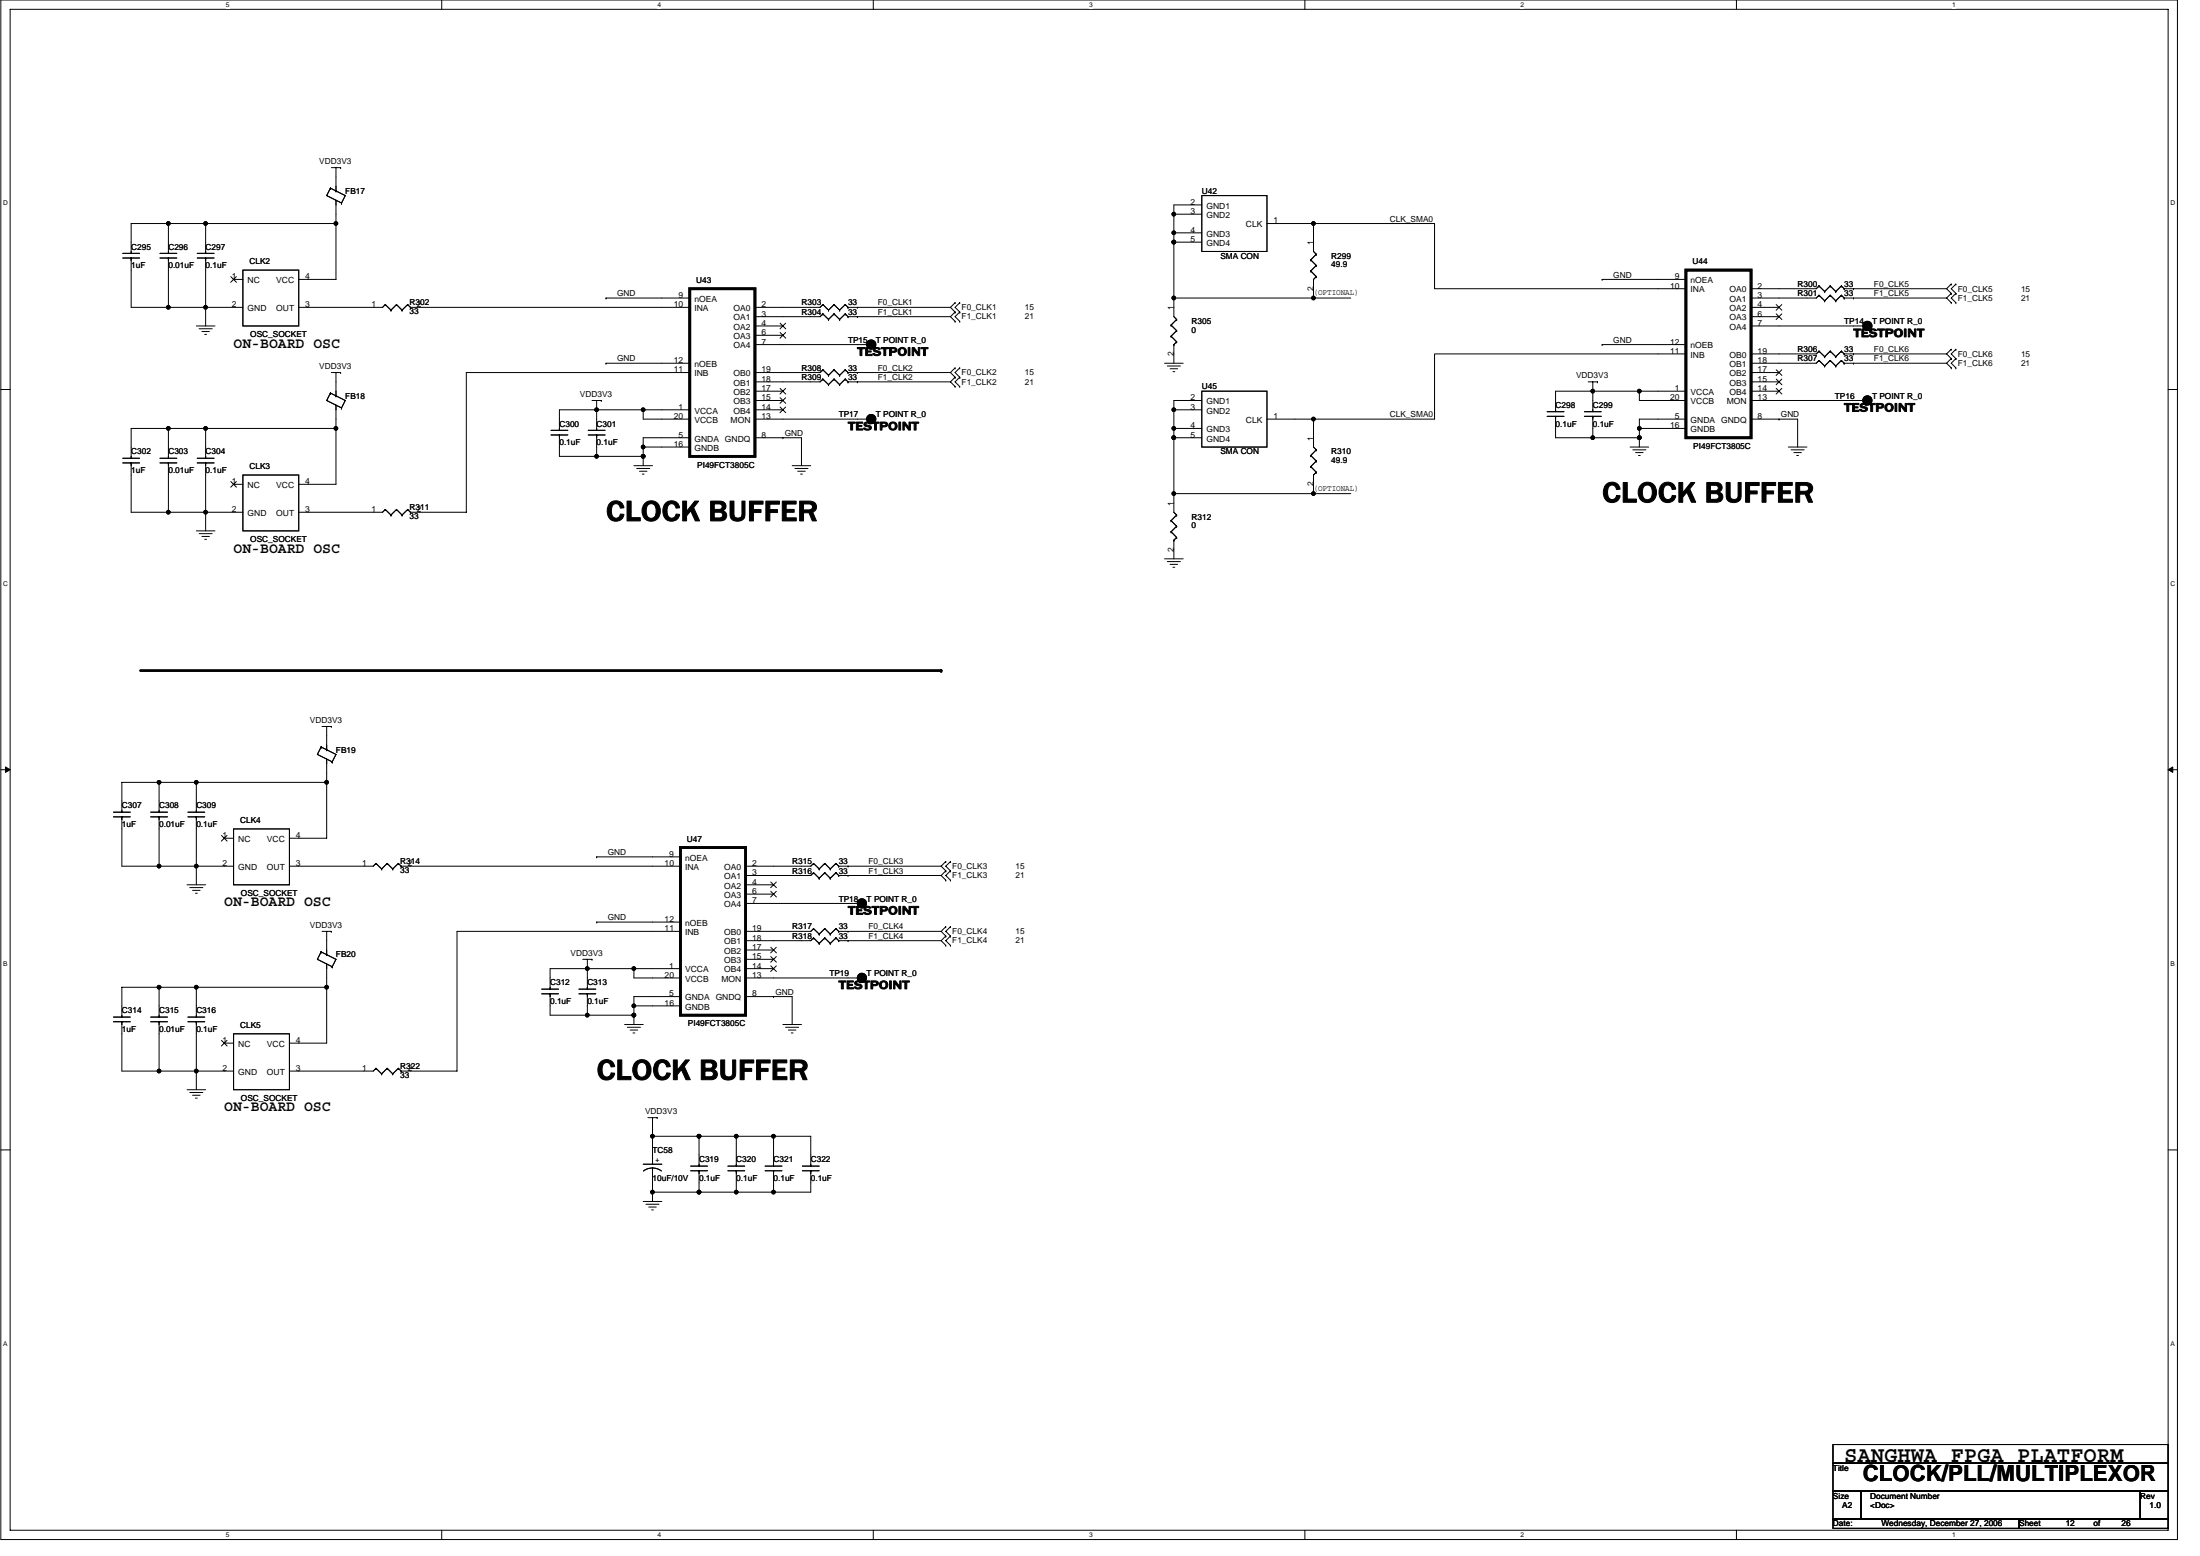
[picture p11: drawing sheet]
<svg xmlns="http://www.w3.org/2000/svg" width="420mm" height="297mm" viewBox="0 0 420 297" stroke-linecap="round" stroke-linejoin="round" font-family="sans-serif">
<path d="M.2 0h415.7v293.9h-415.7zM1.9 1.8h412.2v290.3h-412.2z" fill="none" stroke="#000" stroke-width=".19"/>
<g fill="#fff">
<path d="M43.1 .2h.7v1.4h-.7z"/>
<path d="M43.1 292.3h.7v1.4h-.7z"/>
</g>
<path d="M84.4 0v1.8M84.4 292.1v1.8" fill="none" stroke="#000" stroke-width=".19"/>
<g fill="#fff">
<path d="M125.6 .2h.7v1.4h-.7z"/>
<path d="M125.6 292.3h.7v1.4h-.7z"/>
</g>
<path d="M166.8 0v1.8M166.8 292.1v1.8" fill="none" stroke="#000" stroke-width=".19"/>
<g fill="#fff">
<path d="M208 .2h.7v1.4h-.7z"/>
<path d="M208 292.3h.7v1.4h-.7z"/>
</g>
<path d="M249.2 0v1.8M249.2 292.1v1.8" fill="none" stroke="#000" stroke-width=".19"/>
<g fill="#fff">
<path d="M290.4 .2h.7v1.4h-.7z"/>
<path d="M290.4 292.3h.7v1.4h-.7z"/>
</g>
<path d="M331.6 0v1.8M331.6 292.1v1.8" fill="none" stroke="#000" stroke-width=".19"/>
<g fill="#fff">
<path d="M372.8 .2h.7v1.4h-.7z"/>
<path d="M372.8 292.3h.7v1.4h-.7z"/>
<path d="M.6 38.1h.9v1.4h-.9z"/>
<path d="M414.5 38.1h.9v1.4h-.9z"/>
<path d="M.6 110.6h.9v1.5h-.9z"/>
<path d="M414.5 110.6h.9v1.5h-.9z"/>
</g>
<path d="M.2 74.4h1.7M414.1 74.4h1.8" fill="none" stroke="#000" stroke-width=".19"/>
<g fill="#fff">
<path d="M.6 183.2h.8v1.4h-.8z"/>
<path d="M414.5 183.2h.9v1.4h-.9z"/>
</g>
<path d="M.2 146.9h1.7M414.1 146.9h1.8" fill="none" stroke="#000" stroke-width=".19"/>
<path d="M1 146.4l.9 .5-.9 .5zM414.1 146.9l.9-.5v1z" fill="#000" stroke="#000" stroke-width=".19"/>
<g fill="#fff">
<path d="M.6 255.8h.8v1.4h-.8z"/>
<path d="M414.5 255.8h.9v1.4h-.9z"/>
</g>
<g fill="none" stroke="#000" stroke-width=".19">
<path d="M63.1 35.9h.1M63.1 35.9l2.8 1.4-.7 1.5M63.1 35.9l-.7 1.4 2.8 1.5M63.3 32h1.8M64.2 38.2v4.5M64.2 32v4.4M64.2 36.4h.1M65.1 32h.1M65.2 38.8h.1M229.5 39.1h-5.3v1.8M229.5 37.3h12.5v10.7h-12.5zM23.4 49.3h3.3"/>
<path d="M23.4 48.4h3.3M25.1 49.3v9.4h7.1M25.1 49.3h.1M30.6 49.3h3.2M30.6 48.4h3.2M32.2 58.7h.1M32.2 49.3v9.4M32.2 42.7h-7.1v5.7M32.2 42.7h.1M32.2 42.7h7.1M32.2 42.7v5.7M32.2 49.3h.1"/>
<path d="M32.2 58.7h7.1M37.7 49.3h3.2M37.7 48.4h3.2M39.3 49.3v9.4M39.3 42.7h.1M39.3 58.7h.1M39.3 42.7v5.7M39.3 58.7h7.1M39.3 49.3h.1M39.3 58.7v3.5M39.3 42.7h24.9M44.1 52.8l1.1 1.1"/>
<path d="M44.6 53.3h1.8M45.1 52.8l-1 1.1M46.4 51.6h10.7v10.6h-10.7zM64.2 42.7v10.6h-7.1M73.6 58.1l-.5 .6h-16M73.6 58.1h.1M73.6 58.1l1.1 1.1M74.7 59.2h.1M75.7 58.1h.1M75.7 58.1l-1 1.1M75.7 58.1l1.1 1.1M76.8 59.2h.1"/>
<path d="M77.9 58.1h.1M77.9 58.1l-1.1 1.1M77.9 58.1l.5 .6M78.4 58.7h53.3M78.4 58.7h.1M115.7 56.9h.1M115.7 56.9h16M157.2 59.9l-.6 .6h-12.4M157.2 58.1l-.6 .6h-12.4M157.2 58.1h.1M157.2 59.9h.1M157.2 58.1l1 1.1"/>
<path d="M157.2 59.9l1 1.1M158.2 59.2h.1M159.3 58.1h.1M159.3 59.9h.1M159.3 58.1l-1.1 1.1M159.3 58.1l1 1.1M159.3 59.9l-1.1 1.1M159.3 59.9l1 1.1M160.3 59.2h.1M161.4 58.1h.1M161.4 59.9h.1M161.4 58.1l-1.1 1.1"/>
<path d="M161.4 58.1l.6 .6M161.4 59.9l-1.1 1.1M161.4 59.9l.6 .6M162 58.7h.1M162 58.7h19.5M163.7 58.7h.1M181.5 58.7l.9 .9M182.4 57.8h.1M182.4 59.6h.1M182.4 57.8l-.9 .9M182.4 59.6l-.9 .9M183.3 59.6h.1"/>
<path d="M183.3 57.8h.1M183.3 57.8l-.9 .9 .9 .9M183.3 59.6l-.9 .9 .9 .8M224.2 46.2h.1M224.2 56.9h.1M224.2 40.9h.1M224.2 56.9v3.6l.5 .5M224.2 40.9v16M224.2 40.9h5.3M224.2 44.4h5.3M224.2 46.2h5.3M242 42.7h8.9"/>
<path d="M250.3 49.6h.1M250.3 51.7h.1M250.3 49.6l1.1 1.1M250.3 51.7l1.1 1.1M250.9 42.7v5.3l.5 .5M250.9 53.3v3.6h-26.7M250.9 56.9h.1M250.9 42.7h.1M250.9 42.7h23.1v12.4h48M250.9 53.3h.1M250.9 56.9h7.1M251.4 48.5h.1"/>
<path d="M251.4 50.7h.1M251.4 52.8h.1M251.4 48.5l-1.1 1.1M251.4 50.7l-1.1 1M251.4 52.8l-.5 .5M306 53.3h.1M306 53.3h16M334.4 58.7h5.4M339.2 58.1l1.1 1.1M339.2 59.9l1.1 1.1M340.3 58.1l-1.1 1.1M340.3 59.9l-1.1 1.1"/>
<path d="M347.4 56.4l-.5 .5h-12.5M347.4 54.6l-.5 .5h-12.5M347.4 54.6h.1M347.4 56.4h.1M347.4 54.6l1.1 1M347.4 56.4l1.1 1M348.5 55.6h.1M348.5 57.4h.1M349.5 54.6h.1M349.5 56.4h.1M349.5 54.6l-1 1M349.5 54.6l1.1 1"/>
<path d="M349.5 56.4l-1 1M349.5 56.4l1.1 1M350.6 55.6h.1M350.6 57.4h.1M351.7 54.6h.1M351.7 56.4h.1M351.7 54.6l-1.1 1M351.7 54.6l.5 .5M351.7 56.4l-1.1 1M351.7 56.4l.5 .5M352.2 55.1h.1M352.2 56.9h.1"/>
<path d="M352.2 56.9h19.6M352.2 55.1h19.6M354 56.9h.1M354 55.1h.1M371.8 55.1l.8 .9M371.8 56.9l.8 .9M372.6 54.2h.1M372.6 56h.1M372.6 57.8h.1M372.6 54.2l-.8 .9M372.6 56l-.8 .9M373.5 56h.1"/>
<path d="M373.5 54.2h.1M373.5 57.8h.1M373.5 54.2l-.9 .9 .9 .9M373.5 56l-.9 .9 .9 .9M37.5 62.2h3.6M38 62.8h2.5M38.6 63.3h1.4M39.1 63.8h.3M63.1 75h.1M63.1 75l2.8 1.5-.7 1.4M63.1 75l-.7 1.5 2.8 1.4M63.3 71.1h1.8"/>
<path d="M64.2 77.3v4.5M64.2 71.1v4.5M64.2 75.6h.1M65.1 71.1h.1M65.2 77.9h.1M113.1 76.5h1.7M114 78.2h.1M114 78.2v3.9M114 78.2h-7.2v3.9M114 76.5v1.7M114 78.2h17.7M114.8 76.5h.1"/>
<path d="M115.7 69.3h.1M115.7 69.3h16M122.8 78.2v1.8h8.9M122.8 78.2h.1M131.7 71.1h-42.6v26.7h-10.7M144.2 65.8h21.3M144.2 78.2h5.3M144.2 74.7h5.3M144.2 76.5h5.3M144.2 62.2h5.3M144.2 64h5.3M149 61.7l1.1 1.1"/>
<path d="M149 63.5l1.1 1.1M149 74.1l1.1 1.1M149 75.9l1.1 1.1M149 77.7l1.1 1.1M150 61.7l-1 1.1M150 63.5l-1 1.1M150 74.1l-1 1.1M150 75.9l-1 1.1M150 77.7l-1 1.1M157.2 72.4l-.6 .5h-12.4M157.2 70.6l-.6 .5h-12.4M157.2 72.4h.1"/>
<path d="M157.2 70.6h.1M157.2 72.4l1 1M157.2 70.6l1 1M158.2 73.4h.1M158.2 61h.1M158.2 71.6h.1M159.3 72.4h.1M159.3 70.6h.1M159.3 72.4l-1.1 1M159.3 72.4l1 1M159.3 70.6l-1.1 1M159.3 70.6l1 1"/>
<path d="M160.3 73.4h.1M160.3 61h.1M160.3 71.6h.1M161.4 72.4h.1M161.4 70.6h.1M161.4 72.4l-1.1 1M161.4 72.4l.6 .5M161.4 70.6l-1.1 1M161.4 70.6l.6 .5M162 72.9h.1M162 60.5h.1M162 71.1h.1"/>
<path d="M162 60.5h19.5M162 72.9h19.5M162 71.1h19.5M163.7 60.5h.1M163.7 72.9h.1M163.7 71.1h.1M181.5 71.1l.9 .9M181.5 60.5l.9 .8M181.5 72.9l.9 .9M182.4 70.2h.1M182.4 72h.1M182.4 61.3h.1"/>
<path d="M182.4 73.8h.1M182.4 70.2l-.9 .9M182.4 72l-.9 .9M183.3 72h.1M183.3 70.2h.1M183.3 61.3h.1M183.3 73.8h.1M183.3 70.2l-.9 .9 .9 .9M183.3 72l-.9 .9 .9 .9M222.4 69.3h3.6M222.9 69.9h2.5M223.5 70.4h1.4"/>
<path d="M223.7 62.1h.1M223.7 64.2h.1M223.7 62.1l1 1M223.7 64.2l1 1.1M224 71h.4M224.2 65.8v3.5M224.2 78.2h.1M224.2 65.8h.1M224.2 78.2h5.3M224.2 78.2v16M224.7 61h.1M224.7 63.1h.1"/>
<path d="M224.7 65.3h.1M224.7 61l-1 1.1M224.7 63.1l-1 1.1M224.7 65.3l-.5 .5M229.5 76.5h-5.3v1.7M229.5 74.7h12.5v10.6h-12.5zM295.5 79.5h3.2M295.5 78.6h3.2M297.1 79.5v4.1h7.1M297.1 79.5h.1M302.6 79.5h3.2M302.6 78.6h3.2"/>
<path d="M303.3 72.9h1.8M304.2 74.7h.1M304.2 74.7v3.9M304.2 74.7h-7.1v3.9M304.2 79.5v4.1M304.2 72.9v1.8M304.2 79.5h.1M304.2 74.7h17.8M305.1 72.9h.1M306 65.8h.1M306 65.8h16M313.1 74.7v1.8h8.9"/>
<path d="M313.1 74.7h.1M322 67.6h-48v12.4h-23.1M334.4 62.2h21.4M334.4 76.5h21.4M334.4 60.5h5.4M334.4 72.9h5.4M334.4 71.1h5.4M334.4 74.7h5.4M339.2 70.6l1.1 1.1M339.2 72.4l1.1 1M339.2 74.1l1.1 1.1M340.3 70.6l-1.1 1.1"/>
<path d="M340.3 72.4l-1.1 1M340.3 74.1l-1.1 1.1M347.4 68.8l-.5 .5h-12.5M347.4 67l-.5 .6h-12.5M347.4 67h.1M347.4 68.8h.1M347.4 67l1.1 1.1M347.4 68.8l1.1 1.1M348.5 68.1h.1M348.5 69.9h.1M349.5 67h.1M349.5 68.8h.1"/>
<path d="M349.5 67l-1 1.1M349.5 67l1.1 1.1M349.5 68.8l-1 1.1M349.5 68.8l1.1 1.1M350.6 68.1h.1M350.6 69.9h.1M351.7 67h.1M351.7 68.8h.1M351.7 67l-1.1 1.1M351.7 67l.5 .6M351.7 68.8l-1.1 1.1M351.7 68.8l.5 .5"/>
<path d="M352.2 67.6h.1M352.2 69.3h.1M352.2 69.3h19.6M352.2 67.6h19.6M354 69.3h.1M354 67.6h.1M371.8 67.6l.8 .9M371.8 69.3l.8 .9M372.6 66.7h.1M372.6 68.5h.1M372.6 70.2h.1M372.6 66.7l-.8 .9"/>
<path d="M372.6 68.5l-.8 .8M373.5 68.5h.1M373.5 66.7h.1M373.5 70.2h.1M373.5 66.7l-.9 .9 .9 .9M373.5 68.5l-.9 .8 .9 .9M23.4 88.4h3.3M23.4 87.5h3.3M25.1 88.4v9.4h7.1M25.1 88.4h.1M30.6 88.4h3.2M30.6 87.5h3.2"/>
<path d="M32.2 81.8h7.1M32.2 81.8h.1M32.2 81.8h-7.1v5.7M32.2 88.4v9.4M32.2 97.8h.1M32.2 81.8v5.7M32.2 88.4h.1M32.2 97.8h7.1M37.7 88.4h3.2M37.7 87.5h3.2M39.3 81.8h.1M39.3 88.4v9.4"/>
<path d="M39.3 97.8h.1M39.3 97.8h7.1M39.3 81.8v5.7M39.3 88.4h.1M39.3 81.8h24.9M39.3 97.8v3.5M44.1 91.9l1.1 1.1M44.6 92.5h1.8M45.1 91.9l-1 1.1M46.4 90.7h10.7v10.6h-10.7zM64.2 81.8v10.7h-7.1M73.6 97.3l-.5 .5h-16"/>
<path d="M73.6 97.3h.1M73.6 97.3l1.1 1M74.7 98.3h.1M75.7 97.3h.1M75.7 97.3l-1 1M75.7 97.3l1.1 1M76.8 98.3h.1M77.9 97.3h.1M77.9 97.3l-1.1 1M77.9 97.3l.5 .5M78.4 97.8h.1M105.2 83h3.2"/>
<path d="M105.2 82.1h3.2M106.8 83v4.1h7.2M106.8 83h.1M112.3 83h3.3M112.3 82.1h3.3M114 87.1h.1M114 83v4.1M114 83h.1M114 87.1h8.8M121.1 88.9h3.5M121.6 89.4h2.5M122.1 90h1.5"/>
<path d="M122.7 90.5h.3M122.8 85.3h.1M122.8 87.1h.1M122.8 85.3v1.8M122.8 85.3h8.9M122.8 87.1v1.8M131.7 83.6h-8.9v1.7M144.2 83.6h8.9v5.3M144.2 80h21.3M149.5 83.6h.1M151.3 88.9h3.5M151.8 89.4h2.5"/>
<path d="M152.3 90h1.5M152.9 90.5h.3M223.7 99.4h.1M223.7 99.4l1 1.1M224.2 83.6h.1M224.2 94.2h.1M224.2 94.2v3.6l.5 .5M224.2 81.8h5.3M224.2 83.6h5.3M224.7 98.3h.1M224.7 98.3l-1 1.1M242 80h8.9"/>
<path d="M250.3 87h.1M250.3 89.1h.1M250.3 87l1.1 1M250.3 89.1l1.1 1M250.9 80v5.3l.5 .6M250.9 90.7v3.5h-26.7M250.9 94.2h.1M250.9 80h.1M250.9 90.7h.1M250.9 94.2h7.1M251.4 85.9h.1M251.4 88h.1"/>
<path d="M251.4 90.1h.1M251.4 85.9l-1.1 1.1M251.4 88l-1.1 1.1M251.4 90.1l-.5 .6M304.2 83.6h.1M304.2 83.6h8.9M311.3 85.3h3.6M311.8 85.9h2.5M312.4 86.4h1.4M312.9 87h.4M313.1 83.6h.1M313.1 81.8h.1"/>
<path d="M313.1 81.8v1.8M313.1 81.8h8.9M313.1 83.6v1.7M322 80h-8.9v1.8M334.4 80h8.9v5.3M339.8 80h.1M341.5 85.3h3.6M342.1 85.9h2.5M342.6 86.4h1.4M343.1 87h.4M37.5 101.3h3.6M38 101.9h2.5"/>
<path d="M38.6 102.4h1.4M39.1 103h.3M222.4 106.7h3.6M222.9 107.2h2.5M223.5 107.7h1.4M223.7 101.5h.1M223.7 101.5l1 1.1M224 108.3h.4M224.2 103.1v3.6M224.2 103.1h.1M224.7 100.5h.1M224.7 102.6h.1"/>
<path d="M224.7 100.5l-1 1M224.7 102.6l-.5 .5M61.5 138.7h1.8M62.4 138.7v4.4M63.3 138.7h.1M21.7 155.9h3.2M21.7 155h3.2M23.3 155.9v9.5h7.1M23.3 155.9h.1M28.8 155.9h3.2M28.8 155h3.2M30.4 155.9v9.5"/>
<path d="M30.4 149.4h-7.1v5.6M30.4 149.4h.1M30.4 149.4h7.1M30.4 149.4v5.6M30.4 155.9h.1M35.9 155.9h3.2M35.9 155h3.2M37.5 155.9v9.5M37.5 149.4h.1M37.5 149.4v5.6M37.5 155.9h.1M37.5 149.4h24.9"/>
<path d="M42.3 159.5l1.1 1.1M43.4 159.5l-1.1 1.1M44.6 158.2h10.7v10.7h-10.7zM61.3 142.6h.1M61.3 142.6l2.9 1.4-.8 1.4M61.3 142.6l-.7 1.4 2.8 1.4M62.4 144.9v4.5M62.4 149.4v10.6h-7.1M62.4 143.1h.1M63.4 145.4h.1M30.4 165.4h.1M30.4 165.4h7.1"/>
<path d="M35.7 168.9h3.6M36.2 169.4h2.5M36.8 170h1.4M37.3 170.5h.4M37.5 165.4h.1M37.5 165.4h7.1M37.5 165.4v3.5M42.8 160h1.8M61.5 177.8h1.8M62.4 177.8v4.4M63.3 177.8h.1M71.8 164.8l-.5 .6h-16"/>
<path d="M71.8 164.8h.1M71.8 164.8l1.1 1.1M72.9 165.9h.1M73.9 164.8h.1M73.9 164.8l-1 1.1M73.9 164.8l1.1 1.1M75 165.9h.1M76.1 164.8h.1M76.1 164.8l-1.1 1.1M76.1 164.8l.5 .6M76.6 165.4h53.4M76.6 165.4h.1"/>
<path d="M114 176h.1M114 163.6h.1M114 176h16M114 163.6h16M130 177.8h-42.7v26.7h-10.7M142.4 172.5h21.3M142.4 168.9h5.3M142.4 170.7h5.3M147.2 168.4l1.1 1.1M147.2 170.2l1.1 1M148.3 168.4l-1.1 1.1M148.3 170.2l-1.1 1"/>
<path d="M155.4 179l-.6 .6h-12.4M155.4 177.3l-.6 .5h-12.4M155.4 166.6l-.6 .5h-12.4M155.4 164.8l-.6 .6h-12.4M155.4 177.3h.1M155.4 179h.1M155.4 164.8h.1M155.4 166.6h.1M155.4 177.3l1.1 1M155.4 179l1.1 1.1M155.4 164.8l1.1 1.1M155.4 166.6l1.1 1.1"/>
<path d="M156.5 178.3h.1M156.5 165.9h.1M156.5 167.7h.1M157.5 177.3h.1M157.5 179h.1M157.5 164.8h.1M157.5 166.6h.1M157.5 177.3l-1 1M157.5 177.3l1.1 1M157.5 179l-1 1.1M157.5 179l1.1 1.1M157.5 164.8l-1 1.1"/>
<path d="M157.5 164.8l1.1 1.1M157.5 166.6l-1 1.1M157.5 166.6l1.1 1.1M158.6 178.3h.1M158.6 165.9h.1M158.6 167.7h.1M159.6 177.3h.1M159.6 179h.1M159.6 164.8h.1M159.6 166.6h.1M159.6 177.3l-1 1M159.6 177.3l.6 .5"/>
<path d="M159.6 179l-1 1.1M159.6 179l.6 .6M159.6 164.8l-1 1.1M159.6 164.8l.6 .6M159.6 166.6l-1 1.1M159.6 166.6l.6 .5M160.2 177.8h.1M160.2 179.6h.1M160.2 165.4h.1M160.2 167.1h.1M160.2 165.4h19.5M160.2 179.6h19.5"/>
<path d="M160.2 177.8h19.5M160.2 167.1h19.5M162 179.6h.1M162 177.8h.1M162 167.1h.1M162 165.4h.1M179.7 165.4l.9 .8M179.7 177.8l.9 .9M179.7 167.1l.9 .9M179.7 179.6l.9 .9M180.6 164.5h.1M180.6 166.2h.1"/>
<path d="M180.6 176.9h.1M180.6 178.7h.1M180.6 168h.1M180.6 164.5l-.9 .9M180.6 176.9l-.9 .9M180.6 166.2l-.9 .9M180.6 178.7l-.9 .9M181.5 166.2h.1M181.5 164.5h.1M181.5 178.7h.1M181.5 176.9h.1M181.5 168h.1"/>
<path d="M181.5 164.5l-.9 .9 .9 .8M181.5 176.9l-.9 .9 .9 .9M181.5 166.2l-.9 .9 .9 .9M181.5 178.7l-.9 .9 .9 .9M21.7 195.1h3.2M21.7 194.2h3.2M23.3 195.1v9.4h7.1M23.3 195.1h.1M28.8 195.1h3.2M28.8 194.2h3.2M30.4 188.5h7.1M30.4 188.5h.1"/>
<path d="M30.4 188.5h-7.1v5.7M30.4 195.1v9.4M30.4 188.5v5.7M30.4 195.1h.1M35.9 195.1h3.2M35.9 194.2h3.2M37.5 188.5h.1M37.5 195.1v9.4M37.5 188.5v5.7M37.5 195.1h.1M37.5 188.5h24.9M42.3 198.6l1.1 1.1"/>
<path d="M42.8 199.1h1.8M43.4 198.6l-1.1 1.1M44.6 197.4h10.7v10.6h-10.7zM61.3 181.7h.1M61.3 181.7l2.9 1.4-.8 1.5M61.3 181.7l-.7 1.4 2.8 1.5M62.4 184v4.5M62.4 188.5v10.6h-7.1M62.4 182.2h.1M63.4 184.6h.1M103.5 189.7h3.2M103.5 188.8h3.2"/>
<path d="M105.1 189.7v4.1h7.1M105.1 189.7h.1M110.6 189.7h3.2M110.6 188.8h3.2M111.3 183.1h1.8M112.2 193.8h.1M112.2 184.9v3.9M112.2 184.9h-7.1v3.9M112.2 189.7v4.1M112.2 184.9h.1M112.2 183.1v1.8M112.2 189.7h.1"/>
<path d="M112.2 193.8h8.9M112.2 184.9h17.8M113.1 183.1h.1M119.3 195.6h3.5M119.8 196.1h2.5M120.3 196.6h1.5M120.9 197.2h.3M121.1 192h.1M121.1 193.8h.1M121.1 184.9v1.8h8.9M121.1 192v1.8M121.1 184.9h.1"/>
<path d="M121.1 192h8.9M121.1 193.8v1.8M130 190.2h-8.9v1.8M142.4 190.2h8.9v5.4M142.4 186.7h21.3M142.4 184.9h5.3M142.4 183.1h5.3M142.4 181.4h5.3M147.2 180.8l1.1 1.1M147.2 182.6l1.1 1.1M147.2 184.4l1.1 1.1M147.7 190.2h.1"/>
<path d="M148.3 184.4l-1.1 1.1M148.3 180.8l-1.1 1.1M148.3 182.6l-1.1 1.1M149.5 195.6h3.6M150 196.1h2.5M150.6 196.6h1.4M151.1 197.2h.4M156.5 180.1h.1M158.6 180.1h.1M180.6 180.5h.1M181.5 180.5h.1M.2 219.5h1.7"/>
<path d="M30.4 204.5h.1M30.4 204.5h7.1M35.7 208h3.6M36.2 208.6h2.5M36.8 209.1h1.4M37.3 209.6h.4M37.5 204.5h.1M37.5 204.5h7.1M37.5 204.5v3.5M71.8 203.9l-.5 .6h-16M71.8 203.9h.1M71.8 203.9l1.1 1.1"/>
<path d="M72.9 205h.1M73.9 203.9h.1M73.9 203.9l-1 1.1M73.9 203.9l1.1 1.1M75 205h.1M76.1 203.9h.1M76.1 203.9l-1.1 1.1M76.1 203.9l.5 .6M76.6 204.5h.1M123.7 213.4h1.8M124.6 216.9v5.3M124.6 213.4v3.5"/>
<path d="M124.6 216.9h.1M124.6 216.9h23.1M125.5 213.4h.1M133.5 216.9h.1M133.5 216.9v5.7M140.6 216.9h.1M140.6 216.9v5.7M147.7 216.9h7.1v5.7M147.7 216.9h.1M147.7 216.9v5.7M414.1 219.5h1.8M122.8 229.4h3.6"/>
<path d="M122.8 222.2h3.6M123.4 229.9h2.5M123.9 230.4h1.4M124.4 231h.4M124.6 223l1.1 .2 .6 .3M124.6 223l-1.1 .2-.6 .3M124.6 227.6h.1M124.6 223v4.6M124.6 227.6v1.8M131.9 223.5h3.2M131.9 222.6h3.2M133.5 227.6h.1"/>
<path d="M133.5 223.5v4.1M133.5 223.5h.1M139 223.5h3.2M139 222.6h3.2M140.6 227.6h.1M140.6 223.5v4.1M140.6 223.5h.1M146.1 223.5h3.2M146.1 222.6h3.2M147.7 223.5v4.1M147.7 227.6h.1M147.7 223.5h.1"/>
<path d="M153.2 223.5h3.3M153.2 222.6h3.3M154.8 223.5v4.1h-30.2M154.8 223.5h.1M350.1 275.8h64v3.5h-64zM350.1 279.3h64v5.3h-64zM350.1 284.6h5.3v5.4h-5.3zM350.1 290h35.5v1.8h-35.5zM355.4 284.6h53.3v5.4h-53.3zM385.6 290h28.5v1.8h-28.5zM408.7 284.6h5.4v5.4h-5.4z"/>
</g>
<g fill="#000" stroke="#000" stroke-width=".19">
<circle cx="32.1" cy="42.7" r=".35"/>
<circle cx="32.1" cy="58.7" r=".35"/>
<circle cx="39.3" cy="42.7" r=".35"/>
<circle cx="39.3" cy="58.7" r=".35"/>
<circle cx="64.2" cy="42.7" r=".35"/>
<circle cx="224.2" cy="56.9" r=".35"/>
<circle cx="224.2" cy="40.9" r=".35"/>
<circle cx="224.2" cy="44.4" r=".35"/>
<circle cx="224.2" cy="46.2" r=".35"/>
<circle cx="250.8" cy="56.9" r=".35"/>
<circle cx="250.8" cy="42.7" r=".35"/>
<circle cx="113.9" cy="78.2" r=".35"/>
<circle cx="122.8" cy="78.2" r=".35"/>
<circle cx="166.4" cy="65.8" r=".88"/>
<circle cx="166.4" cy="80" r=".88"/>
<circle cx="224.2" cy="78.2" r=".35"/>
<circle cx="250.8" cy="80" r=".35"/>
<circle cx="304.2" cy="74.7" r=".35"/>
<circle cx="313.1" cy="74.7" r=".35"/>
<circle cx="356.6" cy="76.4" r=".88"/>
<circle cx="356.6" cy="62.2" r=".88"/>
<circle cx="32.1" cy="97.8" r=".35"/>
<circle cx="32.1" cy="81.8" r=".35"/>
<circle cx="39.3" cy="97.8" r=".35"/>
<circle cx="39.3" cy="81.8" r=".35"/>
<circle cx="64.2" cy="81.8" r=".35"/>
<circle cx="113.9" cy="87.1" r=".35"/>
<circle cx="122.8" cy="85.3" r=".35"/>
<circle cx="122.8" cy="87.1" r=".35"/>
<circle cx="224.2" cy="83.6" r=".35"/>
<circle cx="224.2" cy="81.8" r=".35"/>
<circle cx="224.2" cy="94.2" r=".35"/>
<circle cx="250.8" cy="94.2" r=".35"/>
<circle cx="304.2" cy="83.6" r=".35"/>
<circle cx="313.1" cy="83.6" r=".35"/>
<circle cx="313.1" cy="81.8" r=".35"/>
<circle cx="30.4" cy="149.3" r=".35"/>
<circle cx="37.5" cy="149.3" r=".35"/>
<circle cx="62.4" cy="149.3" r=".35"/>
<circle cx="30.4" cy="165.3" r=".35"/>
<circle cx="37.5" cy="165.3" r=".35"/>
<circle cx="164.6" cy="172.5" r=".88"/>
<circle cx="30.4" cy="188.5" r=".35"/>
<circle cx="37.5" cy="188.5" r=".35"/>
<circle cx="62.4" cy="188.5" r=".35"/>
<circle cx="112.2" cy="184.9" r=".35"/>
<circle cx="112.2" cy="193.8" r=".35"/>
<circle cx="121" cy="192" r=".35"/>
<circle cx="121" cy="184.9" r=".35"/>
<circle cx="121" cy="193.8" r=".35"/>
<circle cx="164.6" cy="186.7" r=".88"/>
<circle cx="30.4" cy="204.5" r=".35"/>
<circle cx="37.5" cy="204.5" r=".35"/>
<circle cx="124.6" cy="216.9" r=".35"/>
<circle cx="133.5" cy="216.9" r=".35"/>
<circle cx="140.6" cy="216.9" r=".35"/>
<circle cx="147.7" cy="216.9" r=".35"/>
<circle cx="124.6" cy="227.6" r=".35"/>
<circle cx="133.5" cy="227.6" r=".35"/>
<circle cx="140.6" cy="227.6" r=".35"/>
<circle cx="147.7" cy="227.6" r=".35"/>
</g>
<path d="M131.7 55.1h12.5v32h-12.5zM322 51.6h12.4v32h-12.4zM26.8 128h152.9M179.7 128h.1M130 161.8h12.4v32h-12.4z" fill="none" stroke="#000" stroke-width=".53"/>
<g font-size="5.7">
<text x="306" y="95.9">CLOCK BUFFER</text>
<text x="115.7" y="99.4">CLOCK BUFFER</text>
<text x="114" y="206.1">CLOCK BUFFER</text>
</g>
<text font-size="4.3" x="355.8" y="282.7">CLOCK/PLL/MULTIPLEXOR</text>
<text font-size="4.2" x="352.2" y="279.1">SANGHWA FPGA PLATFORM</text>
<g font-size="2.8">
<text x="44.6" y="66.4">ON-BOARD OSC</text>
<text x="44.6" y="105.5">ON-BOARD OSC</text>
<text x="42.8" y="173">ON-BOARD OSC</text>
<text x="42.8" y="212.2">ON-BOARD OSC</text>
</g>
<g font-size="2.3">
<text x="354" y="64.3">TESTPOINT</text>
<text x="163.7" y="67.9">TESTPOINT</text>
<text x="162" y="82.1">TESTPOINT</text>
<text x="352.2" y="78.5">TESTPOINT</text>
<text x="162" y="174.6">TESTPOINT</text>
<text x="160.2" y="188.8">TESTPOINT</text>
</g>
<g font-size="1.6">
<text x="61" y="31.3">VDD3V3</text>
<text x="65.9" y="37">FB17</text>
<text x="227.4" y="40.9">3</text>
<text x="227.4" y="39.1">2</text>
<text x="229.5" y="37">U42</text>
<text x="230.4" y="41.6">GND2</text>
<text x="230.4" y="39.8">GND1</text>
<text x="25.1" y="47.6">C295</text>
<text x="32.2" y="47.6">C296</text>
<text x="39.3" y="47.6">C297</text>
<text x="227.4" y="44.4">4</text>
<text x="227.4" y="46.2">5</text>
<text x="230.4" y="45.2">GND3</text>
<text x="230.4" y="46.9">GND4</text>
<text x="237.9" y="43.4">CLK</text>
<text x="243.2" y="42.7">1</text>
<text x="250.8" y="46.8" transform="rotate(-90 250.8 46.8)">1</text>
<text x="265.4" y="42.3">CLK_SMA0</text>
<text x="25.1" y="51.2">1uF</text>
<text x="32.2" y="51.2">0.01uF</text>
<text x="39.3" y="51.2">0.1uF</text>
<text x="44.2" y="53.3">1</text>
<text x="47.6" y="50.5">CLK2</text>
<text x="58.3" y="53.3">4</text>
<text x="233.1" y="49.4">SMA CON</text>
<text x="254.2" y="49.4">R299</text>
<text x="254.2" y="51">49.9</text>
<text x="308.1" y="53">GND</text>
<text x="319.8" y="53.3">9</text>
<text x="323.2" y="50.5">U44</text>
<text x="44.2" y="58.7">2</text>
<text x="47.3" y="54.1">NC</text>
<text x="47.3" y="59.4">GND</text>
<text x="52.8" y="59.4">OUT</text>
<text x="52.8" y="54.1">VCC</text>
<text x="58.3" y="58.7">3</text>
<text x="70.9" y="58.7">1</text>
<text x="78.2" y="58.3">R302</text>
<text x="78.2" y="59.9">33</text>
<text x="79.6" y="58.7">2</text>
<text x="117.9" y="56.5">GND</text>
<text x="128.7" y="58.7">10</text>
<text x="129.6" y="56.9">9</text>
<text x="132.6" y="57.6">nOEA</text>
<text x="132.6" y="59.4">INA</text>
<text x="133" y="54">U43</text>
<text x="140.1" y="59.4">OA0</text>
<text x="145.4" y="58.7">2</text>
<text x="153.1" y="58.3">R303</text>
<text x="162" y="58.3">33</text>
<text x="167.6" y="58.3">F0_CLK1</text>
<text x="183.7" y="59.2">F0_CLK1</text>
<text x="195.7" y="59.2">15</text>
<text x="224.2" y="59.2" transform="rotate(-90 224.2 59.2)">1</text>
<text x="250.8" y="55.5" transform="rotate(-90 250.8 55.5)">2</text>
<text x="250.9" y="56.4">(OPTIONAL)</text>
<text x="318.9" y="55.1">10</text>
<text x="322.9" y="54.1">nOEA</text>
<text x="322.9" y="55.8">INA</text>
<text x="330.3" y="55.8">OA0</text>
<text x="330.3" y="57.6">OA1</text>
<text x="330.3" y="59.4">OA2</text>
<text x="335.7" y="55.1">2</text>
<text x="335.7" y="56.9">3</text>
<text x="335.7" y="58.7">4</text>
<text x="343.3" y="54.8">R300</text>
<text x="343.3" y="56.5">R301</text>
<text x="352.2" y="54.8">33</text>
<text x="352.2" y="56.5">33</text>
<text x="357.9" y="56.5">F1_CLK5</text>
<text x="357.9" y="54.8">F0_CLK5</text>
<text x="373.9" y="55.6">F0_CLK5</text>
<text x="373.9" y="57.4">F1_CLK5</text>
<text x="386" y="55.6">15</text>
<text x="386" y="57.4">21</text>
<text x="47.8" y="64.4">OSC_SOCKET</text>
<text x="140.1" y="61.2">OA1</text>
<text x="140.1" y="62.9">OA2</text>
<text x="140.1" y="64.7">OA3</text>
<text x="145.4" y="60.4">3</text>
<text x="145.4" y="62.2">4</text>
<text x="145.4" y="64">6</text>
<text x="145.4" y="65.8">7</text>
<text x="153.1" y="60.1">R304</text>
<text x="162" y="60.1">33</text>
<text x="162" y="65.4">TP15</text>
<text x="167.3" y="65.4">T POINT R_0</text>
<text x="167.6" y="60.1">F1_CLK1</text>
<text x="183.7" y="61">F1_CLK1</text>
<text x="195.7" y="61">21</text>
<text x="227.6" y="61.9">R305</text>
<text x="227.6" y="63.5">0</text>
<text x="308.1" y="65.4">GND</text>
<text x="318.9" y="65.8">12</text>
<text x="330.3" y="61.2">OA3</text>
<text x="330.3" y="62.9">OA4</text>
<text x="335.7" y="60.4">6</text>
<text x="335.7" y="62.2">7</text>
<text x="352.2" y="61.9">TP14</text>
<text x="357.5" y="61.9">T POINT R_0</text>
<text x="61" y="70.4">VDD3V3</text>
<text x="117.9" y="69">GND</text>
<text x="128.7" y="69.3">12</text>
<text x="128.7" y="71.1">11</text>
<text x="132.6" y="70.1">nOEB</text>
<text x="132.6" y="71.8">INB</text>
<text x="140.1" y="66.5">OA4</text>
<text x="140.1" y="71.8">OB0</text>
<text x="145.4" y="71.1">19</text>
<text x="153.1" y="70.8">R308</text>
<text x="162" y="70.8">33</text>
<text x="167.6" y="70.8">F0_CLK2</text>
<text x="183.7" y="71.6">F0_CLK2</text>
<text x="195.7" y="71.6">15</text>
<text x="224.2" y="67.9" transform="rotate(-90 224.2 67.9)">2</text>
<text x="318.9" y="67.5">11</text>
<text x="322.9" y="66.5">nOEB</text>
<text x="322.9" y="68.3">INB</text>
<text x="330.3" y="68.3">OB0</text>
<text x="330.3" y="70.1">OB1</text>
<text x="330.3" y="71.8">OB2</text>
<text x="335.7" y="67.5">19</text>
<text x="335.7" y="69.3">18</text>
<text x="335.7" y="71.1">17</text>
<text x="343.3" y="67.2">R306</text>
<text x="343.3" y="69">R307</text>
<text x="352.2" y="67.2">33</text>
<text x="352.2" y="69">33</text>
<text x="357.9" y="69">F1_CLK6</text>
<text x="357.9" y="67.2">F0_CLK6</text>
<text x="373.9" y="68.1">F0_CLK6</text>
<text x="373.9" y="69.9">F1_CLK6</text>
<text x="386" y="68.1">15</text>
<text x="386" y="69.9">21</text>
<text x="65.9" y="76.1">FB18</text>
<text x="110.8" y="75.7">VDD3V3</text>
<text x="140.1" y="73.6">OB1</text>
<text x="140.1" y="75.4">OB2</text>
<text x="140.1" y="77.2">OB3</text>
<text x="145.4" y="72.9">18</text>
<text x="145.4" y="74.7">17</text>
<text x="145.4" y="76.4">15</text>
<text x="153.1" y="72.5">R309</text>
<text x="162" y="72.5">33</text>
<text x="167.6" y="72.5">F1_CLK2</text>
<text x="183.7" y="73.4">F1_CLK2</text>
<text x="195.7" y="73.4">21</text>
<text x="227.4" y="76.4">2</text>
<text x="229.5" y="74.3">U45</text>
<text x="230.4" y="77.2">GND1</text>
<text x="297.1" y="77.9">C298</text>
<text x="301" y="72.2">VDD3V3</text>
<text x="304.2" y="77.9">C299</text>
<text x="318.9" y="76.4">20</text>
<text x="319.8" y="74.7">1</text>
<text x="322.9" y="75.4">VCCA</text>
<text x="322.9" y="77.2">VCCB</text>
<text x="329.8" y="77.2">MON</text>
<text x="330.3" y="73.6">OB3</text>
<text x="330.3" y="75.4">OB4</text>
<text x="335.7" y="72.9">15</text>
<text x="335.7" y="74.7">14</text>
<text x="335.7" y="76.4">13</text>
<text x="350.4" y="76.1">TP16</text>
<text x="357.5" y="76.1">T POINT R_0</text>
<text x="106.8" y="81.4">C300</text>
<text x="114" y="81.4">C301</text>
<text x="128.7" y="80">20</text>
<text x="129.6" y="78.2">1</text>
<text x="129.6" y="83.5">5</text>
<text x="132.6" y="79">VCCA</text>
<text x="132.6" y="80.7">VCCB</text>
<text x="139.5" y="80.7">MON</text>
<text x="140.1" y="79">OB4</text>
<text x="145.4" y="78.2">14</text>
<text x="145.4" y="80">13</text>
<text x="145.4" y="83.5">8</text>
<text x="149.9" y="83.2">GND</text>
<text x="160.2" y="79.7">TP17</text>
<text x="167.3" y="79.7">T POINT R_0</text>
<text x="227.4" y="78.2">3</text>
<text x="227.4" y="81.8">4</text>
<text x="227.4" y="83.5">5</text>
<text x="230.4" y="79">GND2</text>
<text x="230.4" y="82.5">GND3</text>
<text x="237.9" y="80.7">CLK</text>
<text x="243.2" y="80">1</text>
<text x="265.4" y="79.7">CLK_SMA0</text>
<text x="297.1" y="81.4">0.1uF</text>
<text x="304.2" y="81.4">0.1uF</text>
<text x="318.9" y="81.8">16</text>
<text x="319.8" y="80">5</text>
<text x="322.9" y="80.7">GNDA</text>
<text x="322.9" y="82.5">GNDB</text>
<text x="328.7" y="80.7">GNDQ</text>
<text x="335.7" y="80">8</text>
<text x="340.1" y="79.7">GND</text>
<text x="25.1" y="86.8">C302</text>
<text x="32.2" y="86.8">C303</text>
<text x="39.3" y="86.8">C304</text>
<text x="47.6" y="89.6">CLK3</text>
<text x="106.8" y="85">0.1uF</text>
<text x="114" y="85">0.1uF</text>
<text x="128.7" y="85.3">16</text>
<text x="132.6" y="84.3">GNDA</text>
<text x="132.6" y="86.1">GNDB</text>
<text x="133.1" y="89.3">PI49FCT3805C</text>
<text x="138.5" y="84.3">GNDQ</text>
<text x="230.4" y="84.3">GND4</text>
<text x="233.1" y="86.8">SMA CON</text>
<text x="250.8" y="84.1" transform="rotate(-90 250.8 84.1)">1</text>
<text x="254.2" y="86.8">R310</text>
<text x="254.2" y="88.4">49.9</text>
<text x="323.4" y="85.7">PI49FCT3805C</text>
<text x="25.1" y="90.3">1uF</text>
<text x="32.2" y="90.3">0.01uF</text>
<text x="39.3" y="90.3">0.1uF</text>
<text x="44.2" y="92.4">1</text>
<text x="47.3" y="93.2">NC</text>
<text x="52.8" y="93.2">VCC</text>
<text x="58.3" y="92.4">4</text>
<text x="250.8" y="92.8" transform="rotate(-90 250.8 92.8)">2</text>
<text x="250.9" y="93.7">(OPTIONAL)</text>
<text x="44.2" y="97.8">2</text>
<text x="47.3" y="98.5">GND</text>
<text x="52.8" y="98.5">OUT</text>
<text x="58.3" y="97.8">3</text>
<text x="70.9" y="97.8">1</text>
<text x="78.2" y="97.4">R311</text>
<text x="78.2" y="99">33</text>
<text x="79.6" y="97.8">2</text>
<text x="224.2" y="96.5" transform="rotate(-90 224.2 96.5)">1</text>
<text x="227.6" y="99.2">R312</text>
<text x="227.6" y="100.8">0</text>
<text x="47.8" y="103.5">OSC_SOCKET</text>
<text x="224.2" y="105.3" transform="rotate(-90 224.2 105.3)">2</text>
<text x="59.2" y="138">VDD3V3</text>
<text x="64.2" y="143.7">FB19</text>
<text x="23.3" y="154.3">C307</text>
<text x="30.4" y="154.3">C308</text>
<text x="37.5" y="154.3">C309</text>
<text x="23.3" y="157.9">1uF</text>
<text x="30.4" y="157.9">0.01uF</text>
<text x="37.5" y="157.9">0.1uF</text>
<text x="42.5" y="160">1</text>
<text x="45.5" y="160.7">NC</text>
<text x="45.9" y="157.2">CLK4</text>
<text x="51" y="160.7">VCC</text>
<text x="56.5" y="160">4</text>
<text x="131.2" y="160.7">U47</text>
<text x="42.5" y="165.3">2</text>
<text x="45.5" y="166.1">GND</text>
<text x="51" y="166.1">OUT</text>
<text x="56.5" y="165.3">3</text>
<text x="69.1" y="165.3">1</text>
<text x="76.4" y="165">R314</text>
<text x="76.4" y="166.6">33</text>
<text x="77.9" y="165.3">2</text>
<text x="116.1" y="163.2">GND</text>
<text x="126.9" y="165.3">10</text>
<text x="127.8" y="163.6">9</text>
<text x="130.8" y="164.3">nOEA</text>
<text x="130.8" y="166.1">INA</text>
<text x="138.3" y="166.1">OA0</text>
<text x="138.3" y="167.9">OA1</text>
<text x="143.6" y="165.3">2</text>
<text x="143.6" y="167.1">3</text>
<text x="151.3" y="165">R315</text>
<text x="151.3" y="166.8">R316</text>
<text x="160.2" y="165">33</text>
<text x="160.2" y="166.8">33</text>
<text x="165.9" y="166.8">F1_CLK3</text>
<text x="165.9" y="165">F0_CLK3</text>
<text x="181.9" y="165.9">F0_CLK3</text>
<text x="181.9" y="167.7">F1_CLK3</text>
<text x="194" y="165.9">15</text>
<text x="194" y="167.7">21</text>
<text x="46" y="171">OSC_SOCKET</text>
<text x="138.3" y="169.6">OA2</text>
<text x="138.3" y="171.4">OA3</text>
<text x="138.3" y="173.2">OA4</text>
<text x="143.6" y="168.9">4</text>
<text x="143.6" y="170.7">6</text>
<text x="143.6" y="172.4">7</text>
<text x="160.2" y="172.1">TP18</text>
<text x="165.5" y="172.1">T POINT R_0</text>
<text x="59.2" y="177.1">VDD3V3</text>
<text x="116.1" y="175.7">GND</text>
<text x="126.9" y="176">12</text>
<text x="126.9" y="177.8">11</text>
<text x="130.8" y="176.7">nOEB</text>
<text x="130.8" y="178.5">INB</text>
<text x="138.3" y="178.5">OB0</text>
<text x="143.6" y="177.8">19</text>
<text x="143.6" y="179.6">18</text>
<text x="151.3" y="177.4">R317</text>
<text x="151.3" y="179.2">R318</text>
<text x="160.2" y="177.4">33</text>
<text x="160.2" y="179.2">33</text>
<text x="165.9" y="179.2">F1_CLK4</text>
<text x="165.9" y="177.4">F0_CLK4</text>
<text x="181.9" y="178.3">F0_CLK4</text>
<text x="194" y="178.3">15</text>
<text x="64.2" y="182.8">FB20</text>
<text x="109" y="182.4">VDD3V3</text>
<text x="127.8" y="184.9">1</text>
<text x="130.8" y="185.6">VCCA</text>
<text x="138.3" y="180.3">OB1</text>
<text x="138.3" y="182.1">OB2</text>
<text x="138.3" y="183.9">OB3</text>
<text x="138.3" y="185.6">OB4</text>
<text x="143.6" y="181.3">17</text>
<text x="143.6" y="183.1">15</text>
<text x="143.6" y="184.9">14</text>
<text x="181.9" y="180.1">F1_CLK4</text>
<text x="194" y="180.1">21</text>
<text x="105.1" y="188.1">C312</text>
<text x="105.1" y="191.7">0.1uF</text>
<text x="112.2" y="188.1">C313</text>
<text x="112.2" y="191.7">0.1uF</text>
<text x="126.9" y="186.7">20</text>
<text x="127.8" y="190.2">5</text>
<text x="130.8" y="187.4">VCCB</text>
<text x="130.8" y="191">GNDA</text>
<text x="136.7" y="191">GNDQ</text>
<text x="137.8" y="187.4">MON</text>
<text x="143.6" y="186.7">13</text>
<text x="143.6" y="190.2">8</text>
<text x="148.1" y="189.9">GND</text>
<text x="158.4" y="186.3">TP19</text>
<text x="165.5" y="186.3">T POINT R_0</text>
<text x="23.3" y="193.4">C314</text>
<text x="23.3" y="197">1uF</text>
<text x="30.4" y="193.4">C315</text>
<text x="30.4" y="197">0.01uF</text>
<text x="37.5" y="193.4">C316</text>
<text x="37.5" y="197">0.1uF</text>
<text x="45.9" y="196.3">CLK5</text>
<text x="126.9" y="192">16</text>
<text x="130.8" y="192.7">GNDB</text>
<text x="131.4" y="195.9">PI49FCT3805C</text>
<text x="42.5" y="199.1">1</text>
<text x="45.5" y="199.9">NC</text>
<text x="51" y="199.9">VCC</text>
<text x="56.5" y="199.1">4</text>
<text x="42.5" y="204.4">2</text>
<text x="45.5" y="205.2">GND</text>
<text x="51" y="205.2">OUT</text>
<text x="56.5" y="204.4">3</text>
<text x="69.1" y="204.4">1</text>
<text x="76.4" y="204.1">R322</text>
<text x="76.4" y="205.7">33</text>
<text x="77.9" y="204.4">2</text>
<text x="46" y="210.2">OSC_SOCKET</text>
<text x="123.2" y="212.6">VDD3V3</text>
<text x="124.6" y="220.1">TC58</text>
<text x="125.1" y="221.9">+</text>
<text x="133.5" y="221.9">C319</text>
<text x="140.6" y="221.9">C320</text>
<text x="147.7" y="221.9">C321</text>
<text x="154.8" y="221.9">C322</text>
<text x="124.6" y="225.4">10uF/10V</text>
<text x="133.5" y="225.4">0.1uF</text>
<text x="140.6" y="225.4">0.1uF</text>
<text x="147.7" y="225.4">0.1uF</text>
<text x="154.8" y="225.4">0.1uF</text>
<text x="350.1" y="280.7">Title</text>
<text x="350.1" y="286.1">Size</text>
<text x="351.8" y="287.8">A2</text>
<text x="357.2" y="286.1">Document Number</text>
<text x="357.2" y="287.8">&lt;Doc&gt;</text>
<text x="408.7" y="286.1">Rev</text>
<text x="410.5" y="287.8">1.0</text>
<text x="350.1" y="291.4">Date:</text>
<text x="359.3" y="291.4">Wednesday, December 27, 2006</text>
<text x="385.6" y="291.4">Sheet</text>
<text x="394.5" y="291.4">12</text>
<text x="399.8" y="291.4">of</text>
<text x="405.2" y="291.4">26</text>
</g>
<g font-size="1.3">
<text x="43.1" y="1.3">5</text>
<text x="125.6" y="1.3">4</text>
<text x="208" y="1.3">3</text>
<text x="290.4" y="1.3">2</text>
<text x="372.8" y="1.3">1</text>
<text x=".6" y="39.2">D</text>
<text x="414.5" y="39.2">D</text>
<text x=".6" y="111.8">C</text>
<text x="414.5" y="111.8">C</text>
<text x=".6" y="184.4">B</text>
<text x="414.5" y="184.4">B</text>
<text x=".6" y="256.9">A</text>
<text x="414.5" y="256.9">A</text>
<text x="43.1" y="293.5">5</text>
<text x="125.6" y="293.5">4</text>
<text x="208" y="293.5">3</text>
<text x="290.4" y="293.5">2</text>
<text x="372.8" y="293.5">1</text>
</g>
</svg>
